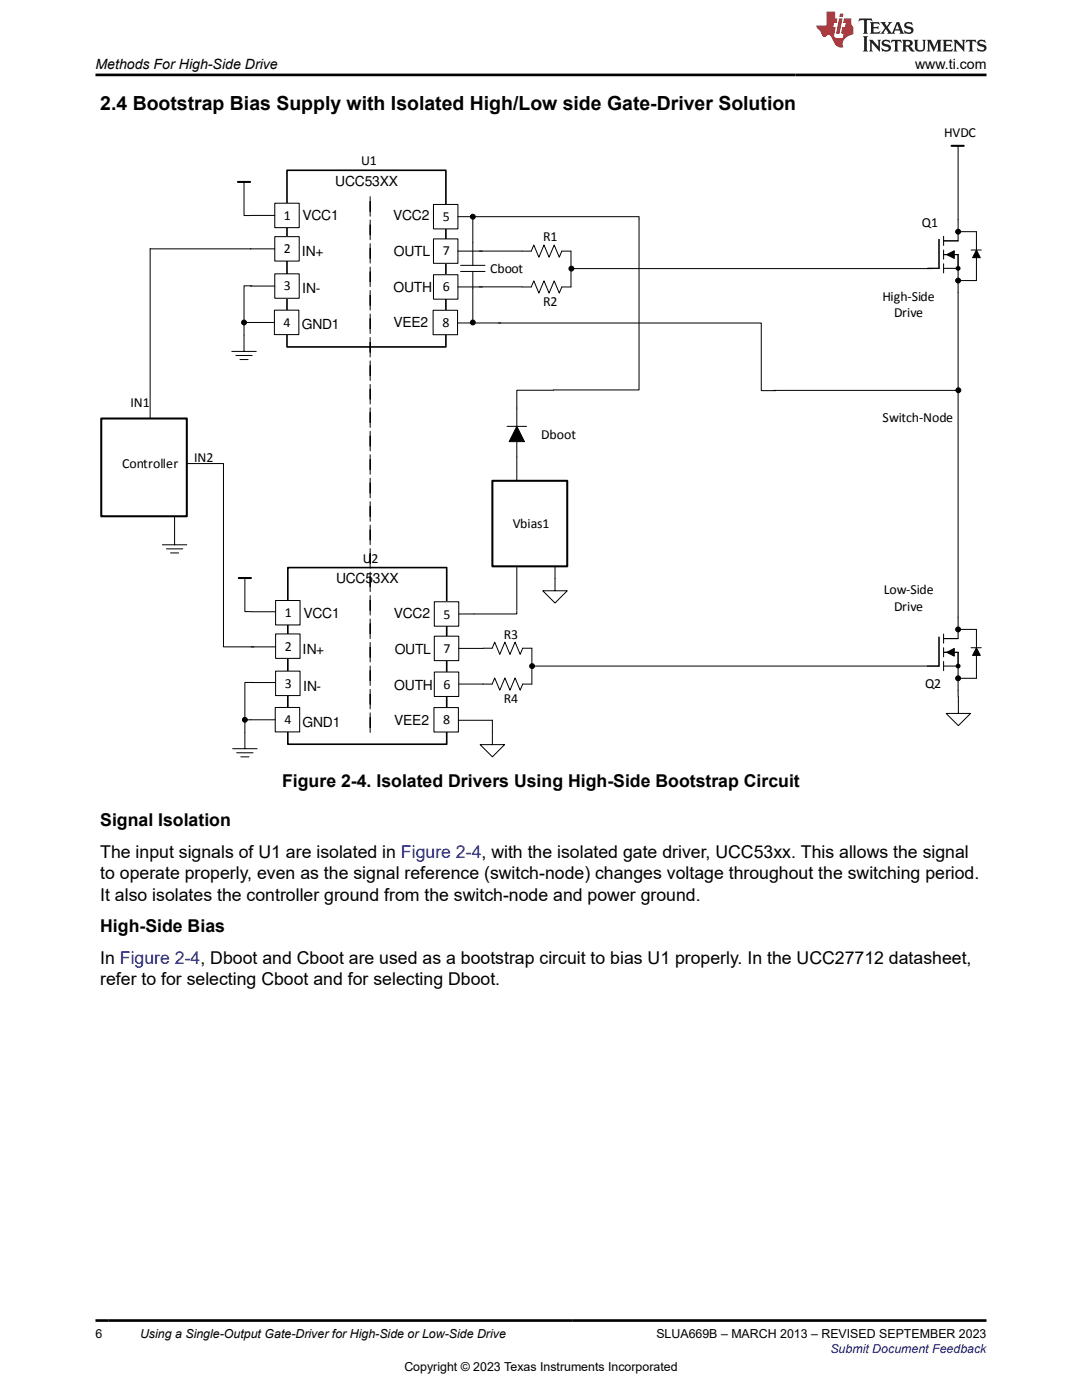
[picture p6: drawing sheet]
<svg xmlns="http://www.w3.org/2000/svg" width="216mm" height="279mm" viewBox="0 0 216 279" stroke-linecap="round" stroke-linejoin="round" font-family="sans-serif">
<path d="M20.2 83.5h17.1v19.5h-17.1zM98.2 96h15v17h-15z" fill="none" stroke="#000" stroke-width=".41"/>
<g fill="none" stroke="#000" stroke-width=".2">
<path d="M190.9 29.1h.3v19h-2.9M95.6 50.1h10.4l.5-1.2 1 2.4 1-2.4 1.1 2.4 1-2.4 1 2.4 .5-1.2h1.8v7.2h-1.8l-.5 1.2-1-2.4-1 2.4-1.1-2.4-1 2.4-1-2.4-.5 1.2h-10.4M187.4 47.8v5.8h-2.3M188.3 50.8h2.9v76.6h-2.9M188.3 47.2v1.8M188.3 49.9v1.8M188.3 52.6v1.9M188.4 53.6h2.8M188.9 50.8l1.5-.8v1.6zM191.2 46.2h3.6v9.8h-3.6M193.8 49.9h2M194.8 49.9l.8 1.5h-1.5z"/>
<path d="M191.2 77.6v.3h-36.9M32.4 108.7h4.9M33.2 109.5h3.3M34 110.4h1.6M34.8 103v5.7M108.3 117.9h4.9l-2.5 2.4zM110.7 113v4.9M187.4 127.1v5.8h-2.3M188.3 130.2h2.9v12.2M188.3 126.5v1.9M188.3 129.3v1.8M188.3 132v1.8"/>
<path d="M188.4 132.9h2.8M188.9 130.2l1.5-.8v1.5zM191.2 125.6h3.6v9.8h-3.6M193.8 129.3h2M194.8 129.3l.8 1.5h-1.5zM188.8 142.4h4.9l-2.5 2.4z"/>
<circle cx="114" cy="53.6" r=".49"/>
<circle cx="191.2" cy="56" r=".49"/>
<circle cx="191.2" cy="46.2" r=".49"/>
<circle cx="56" cy="64.7" r=".49"/>
<circle cx="191.2" cy="77.9" r=".49"/>
<circle cx="191.2" cy="135.4" r=".49"/>
<circle cx="191.2" cy="125.6" r=".49"/>
</g>
<g fill="#000">
<path d="M188.9 50.8l1.5-.8v1.6zM194.8 49.9l.8 1.5h-1.5zM188.9 130.2l1.5-.8v1.5zM194.8 129.3l.8 1.5h-1.5z"/>
<circle cx="114" cy="53.6" r=".49"/>
<circle cx="191.2" cy="53.6" r=".49"/>
<circle cx="191.2" cy="56" r=".49"/>
<circle cx="191.2" cy="46.2" r=".49"/>
<circle cx="56" cy="64.7" r=".49"/>
<circle cx="191.2" cy="77.9" r=".49"/>
<circle cx="191.2" cy="135.4" r=".49"/>
<circle cx="191.2" cy="132.9" r=".49"/>
<circle cx="191.2" cy="125.6" r=".49"/>
</g>
<path d="M57.3 34h31.7v35.2h-31.7z" fill="none" stroke="#000" stroke-width=".33"/>
<path d="M54.8 40.6h4.9v4.8h-4.9z" fill-rule="evenodd" fill="#fff"/>
<path d="M54.8 40.6h4.9v4.8h-4.9z" fill="none" stroke="#000" stroke-width=".2"/>
<path d="M54.8 47.2h4.9v4.9h-4.9z" fill-rule="evenodd" fill="#fff"/>
<path d="M54.8 47.2h4.9v4.9h-4.9z" fill="none" stroke="#000" stroke-width=".2"/>
<path d="M54.8 54.6h4.9v4.9h-4.9z" fill-rule="evenodd" fill="#fff"/>
<path d="M54.8 54.6h4.9v4.9h-4.9z" fill="none" stroke="#000" stroke-width=".2"/>
<path d="M54.8 61.9h4.8v4.9h-4.8z" fill-rule="evenodd" fill="#fff"/>
<path d="M49.9 43h4.9M49.9 57.1h4.9M49.9 49.7h4.9M54.8 61.9h4.8v4.9h-4.8z" fill="none" stroke="#000" stroke-width=".2"/>
<path d="M86.5 40.8h4.9v4.9h-4.9z" fill-rule="evenodd" fill="#fff"/>
<path d="M86.5 40.8h4.9v4.9h-4.9z" fill="none" stroke="#000" stroke-width=".2"/>
<path d="M86.5 47.7h4.9v4.9h-4.9z" fill-rule="evenodd" fill="#fff"/>
<path d="M86.5 47.7h4.9v4.9h-4.9z" fill="none" stroke="#000" stroke-width=".2"/>
<path d="M86.5 54.8h4.9v4.9h-4.9z" fill-rule="evenodd" fill="#fff"/>
<path d="M86.5 54.8h4.9v4.9h-4.9z" fill="none" stroke="#000" stroke-width=".2"/>
<path d="M86.4 61.9h4.9v4.9h-4.9z" fill-rule="evenodd" fill="#fff"/>
<g fill="none" stroke="#000" stroke-width=".2">
<path d="M48.7 36.3v6.7h1.2M30 49.6v33.8M30 49.7h20.1M50.3 57h-1.6v7.4h6.1M91.4 43.2h36.1M91.4 57.3h4.9M91.4 50.1h4.9M91.9 53h4.9M91.9 54.2h4.9M94.3 43.2v9.8M94.3 54.2v10.2M114 53.6h72"/>
<path d="M127.5 43.3v34.5h-17.1M46.3 70.1h4.8M47.1 70.9h3.2M47.9 71.8h1.6M48.7 64.4v5.7M86.4 61.9h4.9v4.9h-4.9zM91.3 64.5h8.6M99.5 64.5h52.4v13.5h2.9M110.4 77.9h-7.3v17.9M37.3 92.5h7.3v36.6h6.1M101.2 85.1h3.9M103.1 85.1l1.5 3h-3z"/>
<circle cx="94.3" cy="43.2" r=".49"/>
<circle cx="48.7" cy="64.4" r=".49"/>
<circle cx="94.3" cy="64.4" r=".49"/>
<circle cx="56.2" cy="144" r=".49"/>
</g>
<path d="M47.5 36.3h2.4M189.9 29.1h2.4" fill="none" stroke="#000" stroke-width=".41"/>
<g fill="#000">
<path d="M103.1 85.1l1.5 3h-3z" fill-rule="evenodd"/>
<circle cx="94.3" cy="43.2" r=".49"/>
<circle cx="48.7" cy="64.4" r=".49"/>
<circle cx="94.3" cy="64.4" r=".49"/>
<circle cx="56.2" cy="144" r=".49"/>
</g>
<path d="M57.4 113.3h31.7v35.2h-31.7z" fill="none" stroke="#000" stroke-width=".33"/>
<path d="M55 119.8h4.9v4.9h-4.9z" fill-rule="evenodd" fill="#fff"/>
<path d="M55 119.8h4.9v4.9h-4.9z" fill="none" stroke="#000" stroke-width=".2"/>
<path d="M55 126.5h4.9v4.9h-4.9z" fill-rule="evenodd" fill="#fff"/>
<path d="M55 126.5h4.9v4.9h-4.9z" fill="none" stroke="#000" stroke-width=".2"/>
<path d="M55 133.9h4.9v4.9h-4.9z" fill-rule="evenodd" fill="#fff"/>
<path d="M55 133.9h4.9v4.9h-4.9z" fill="none" stroke="#000" stroke-width=".2"/>
<path d="M54.9 141.2h4.9v4.9h-4.9z" fill-rule="evenodd" fill="#fff"/>
<path d="M50.1 122.1h4.9M50.1 136.2h4.9M50.1 129.1h4.9M54.9 141.2h4.9v4.9h-4.9z" fill="none" stroke="#000" stroke-width=".2"/>
<path d="M86.7 120.1h4.8v4.9h-4.8z" fill-rule="evenodd" fill="#fff"/>
<path d="M86.7 120.1h4.8v4.9h-4.8z" fill="none" stroke="#000" stroke-width=".2"/>
<path d="M86.7 127h4.8v4.8h-4.8z" fill-rule="evenodd" fill="#fff"/>
<path d="M86.7 127h4.8v4.8h-4.8z" fill="none" stroke="#000" stroke-width=".2"/>
<path d="M86.7 134.1h4.8v4.9h-4.8z" fill-rule="evenodd" fill="#fff"/>
<path d="M86.7 134.1h4.8v4.9h-4.8z" fill="none" stroke="#000" stroke-width=".2"/>
<path d="M86.6 141.2h4.9v4.9h-4.9z" fill-rule="evenodd" fill="#fff"/>
<g fill="none" stroke="#000" stroke-width=".2">
<path d="M48.9 115.4v6.7h1.2M103.1 113.2v8.6M50.4 136.2h-1.5v7.6M91.5 129.4h4.9M96.4 129.4h1.8l.5-1.3 1 2.5 1-2.5 1.1 2.5 1-2.5 1 2.5 .5-1.2h1.8v7.1h-1.8l-.5 1.2-1-2.4-1 2.4-1.1-2.4-1 2.4-1-2.4-.5 1.2h-6.7M103.1 121.9v.6h-11.6M106.2 132.9h78.9M46.4 149.4h4.9M47.2 150.2h3.3M48 151h1.7M48.9 143.6h6M48.9 143.7v5.7"/>
<path d="M86.6 141.2h4.9v4.9h-4.9zM91.5 143.7h6.7M95.8 148.6h4.9l-2.5 2.4zM98.2 143.7v4.9"/>
<circle cx="106.2" cy="132.9" r=".49"/>
<circle cx="48.9" cy="143.6" r=".49"/>
</g>
<path d="M47.6 115.4h2.5" fill="none" stroke="#000" stroke-width=".41"/>
<g fill="#000">
<circle cx="106.2" cy="132.9" r=".49"/>
<circle cx="48.9" cy="143.6" r=".49"/>
</g>
<path d="M73.9 38.9v107.3z" fill="none" stroke="#000" stroke-width=".2" stroke-dasharray="2.9 1.8"/>
<path d="M171.5 3.7l-.2 .6 .5-.3h.6v.2v2.2l-.2 .3h1l-.2-.3v-2.2v-.2h.5l.5 .3-.1-.6zM173.6 4.4l.2 .4v1.6l-.2 .3h1.9l.1-.6a1.08 1.08 0 0 1-1.3 .2v-.6h.6l.4 .1v-.6l-.4 .2h-.6v-.6l.2-.1a1 1 0 0 1 1 .3l-.1-.6zM175.7 4.4l.9 1.2-1 1.1h.9l-.2-.2 .5-.7 .4 .7-.2 .2h1.6l-.2-.2 .2-.4h.9l.1 .4-.1 .2h.9l-.2-.3-.8-2h-.5l-.9 2.2-.9-1.1 .9-1.1h-.8l.2 .2-.4 .7-.4-.7 .2-.2zM179 4.8l.4 1h-.7zM180.7 4.6a.65 .65 0 0 0-.2 .7 .65 .65 0 0 0 .6 .4l.6 .2 .1 .2a.79 .79 0 0 1-.7 .4 .79 .79 0 0 1-.7-.5l.1 .7 .2-.1a.93 .93 0 0 0 1.1 .1 .93 .93 0 0 0 .4-.9 1.46 1.46 0 0 0-1.2-.6l-.1-.4a1.09 1.09 0 0 1 1.2 .2l-.2-.6-.1 .1-.5-.1zM172.2 7.2l.2 .4v2.3l-.2 .4h1l-.2-.4v-2.3l.2-.4zM173.4 7.9l.2 .4v1.6l-.2 .4h.8l-.3-.4 .1-1.4 1.6 1.8v-2l.2-.4h-.7l.1 .3 .1 1.1-1.2-1.4zM176.2 8.1a.65 .65 0 0 0-.2 .7 .65 .65 0 0 0 .6 .4l.6 .2 .1 .3a.79 .79 0 0 1-.7 .3 .79 .79 0 0 1-.7-.5l.1 .8 .2-.1a.93 .93 0 0 0 1.1 0 .93 .93 0 0 0 .4-.9 1.46 1.46 0 0 0-1.2-.6l-.1-.4a1.09 1.09 0 0 1 1.2 .2l-.1-.6-.2 .1-.5-.1zM177.9 7.9l-.1 .7a.63 .63 0 0 1 .8-.4v1.7l-.3 .4h1l-.2-.4v-1.7a.66 .66 0 0 1 .8 .4l-.1-.7zM180 7.9l.2 .4v1.6l-.2 .4h1l-.2-.2-.1-.8 .5 .1 .1 .1a.79 .79 0 0 0 1.2 .7l-1-1a.61 .61 0 0 0 .6-.6 .61 .61 0 0 0-.5-.6zM180.8 8.3l.1-.1a.47 .47 0 0 1 .5 .1 .47 .47 0 0 1 .1 .5l-.1 .2h-.7zM182.3 7.9l.2 .3a2.27 2.27 0 0 0 .4 1.9 1.04 1.04 0 0 0 1.7-.6v-1.3l.2-.3h-.8l.2 .4v1.2a.6 .6 0 0 1-.6 .5 .6 .6 0 0 1-.6-.5v-1.2l.3-.4zM184.9 7.9l.2 .4v1.6l-.2 .4h.8l-.3-.4v-1.5l.9 1.9 .9-1.9v1.5l-.3 .4h1l-.2-.4v-1.6l.2-.4h-.8l-.7 1.6-.6-1.6zM188.1 7.9l.2 .4v1.6l-.2 .4h1.9l.1-.6a1.09 1.09 0 0 1-1.3 .1v-.6h.6l.4 .2v-.7l-.4 .2h-.6v-.5l.2-.2a1.01 1.01 0 0 1 1 .3l-.1-.6zM190.2 7.9l.3 .4v1.6l-.3 .4h.8l-.2-.4v-1.4l1.6 1.8v-2l.2-.4h-.7l.2 .3v1.1l-1.2-1.4zM192.8 7.9l-.1 .7a.63 .63 0 0 1 .8-.4v1.7l-.3 .4h1l-.2-.4v-1.7a.66 .66 0 0 1 .8 .4l-.1-.7zM195.2 8.1a.65 .65 0 0 0-.2 .7 .65 .65 0 0 0 .6 .4l.6 .2 .2 .3a.79 .79 0 0 1-.7 .3 .79 .79 0 0 1-.7-.5l.1 .8 .2-.1a.93 .93 0 0 0 1 0 .93 .93 0 0 0 .5-.9 1.46 1.46 0 0 0-1.3-.6v-.4a1.09 1.09 0 0 1 1.2 .2l-.2-.6-.2 .1-.5-.1z" fill="#231f20"/>
<path d="M164.9 2.3v2.8h-2l.1 .4 .8 .9a.95 .95 0 0 0 1 .9 .59 .59 0 0 1 .5-.3 .59 .59 0 0 1 .5 .3l.4 .8a1.59 1.59 0 0 0 2.1 1.3 1.61 1.61 0 0 1 1-2.2l1-.4-.1-1.4a1.59 1.59 0 0 1-.3-1.7h-1.5l-.2 .9h.6l-.2 .8h-.5l-.2 1v.3h.4l-.1 .9h-.7a.73 .73 0 0 1-1-.6l.3-1.6h-.5l.1-.8h.5l.2-.9h-.5v-1.4zM167.4 3.7l-.6 3h.7l.6-3zM167.6 2.7l-.1 .7h.7l.1-.7z" fill="#ed1c24"/>
<path d="M19 15h177.8M19 263.5h177.8" fill="none" stroke="#000" stroke-width=".53"/>
<text font-size="3.9" x="20" y="22">2.4 Bootstrap Bias Supply with Isolated High/Low side Gate-Driver Solution</text>
<g font-size="3.5">
<text x="56.3" y="157.2">Figure 2-4. Isolated Drivers Using High-Side Bootstrap Circuit</text>
<text x="20" y="164.9">Signal Isolation</text>
<text x="20" y="171.3">The input signals of U1 are isolated in Figure 2-4, with the isolated gate driver, UCC53xx. This allows the signal</text>
<text x="20" y="175.5">to operate properly, even as the signal reference (switch-node) changes voltage throughout the switching period.</text>
<text x="20" y="179.7">It also isolates the controller ground from the switch-node and power ground.</text>
<text x="20" y="186.1">High-Side Bias</text>
<text x="20" y="192.4">In Figure 2-4, Dboot and Cboot are used as a bootstrap circuit to bias U1 properly. In the UCC27712 datasheet,</text>
<text x="20" y="196.7">refer to for selecting Cboot and for selecting Dboot.</text>
</g>
<g font-size="2.8">
<text x="19" y="13.8">Methods For High-Side Drive</text>
<text x="182.6" y="13.8">www.ti.com</text>
<text x="188.4" y="27.4">HVDC</text>
<text x="72.1" y="33">U1</text>
<text x="66.9" y="37.1">UCC53XX</text>
<text x="56.7" y="43.8">1</text>
<text x="60.4" y="44">VCC1</text>
<text x="78.4" y="43.9">VCC2</text>
<text x="88.4" y="44.1">5</text>
<text x="184" y="45.4">Q1</text>
<text x="56.7" y="50.5">2</text>
<text x="60.2" y="51.2">IN+</text>
<text x="78.6" y="51.2">OUTL</text>
<text x="88.4" y="51">7</text>
<text x="108.4" y="48.1">R1</text>
<text x="56.7" y="57.9">3</text>
<text x="60.3" y="58.5">IN-</text>
<text x="78.5" y="58.3">OUTH</text>
<text x="88.4" y="58.1">6</text>
<text x="97.8" y="54.6">Cboot</text>
<text x="56.6" y="65.2">4</text>
<text x="60.2" y="65.6">GND1</text>
<text x="78.5" y="65.3">VEE2</text>
<text x="88.3" y="65.2">8</text>
<text x="108.4" y="61">R2</text>
<text x="176.1" y="60">High-Side</text>
<text x="178.4" y="63.3">Drive</text>
<text x="26.1" y="81.2">IN1</text>
<text x="108" y="87.6">Dboot</text>
<text x="176.1" y="84.2">Switch-Node</text>
<text x="24.4" y="93.4">Controller</text>
<text x="38.7" y="92.2">IN2</text>
<text x="102.3" y="105.4">Vbias1</text>
<text x="72.4" y="112.3">U2</text>
<text x="67.1" y="116.4">UCC53XX</text>
<text x="176.3" y="118.6">Low-Side</text>
<text x="56.8" y="123.2">1</text>
<text x="60.5" y="123.3">VCC1</text>
<text x="78.6" y="123.3">VCC2</text>
<text x="88.5" y="123.4">5</text>
<text x="178.4" y="121.9">Drive</text>
<text x="56.8" y="129.9">2</text>
<text x="60.4" y="130.5">IN+</text>
<text x="78.8" y="130.5">OUTL</text>
<text x="88.5" y="130.3">7</text>
<text x="100.6" y="127.4">R3</text>
<text x="56.8" y="137.3">3</text>
<text x="60.5" y="137.8">IN-</text>
<text x="78.7" y="137.7">OUTH</text>
<text x="88.5" y="137.5">6</text>
<text x="184.6" y="137.3">Q2</text>
<text x="100.6" y="140.3">R4</text>
<text x="56.8" y="144.6">4</text>
<text x="60.4" y="145">GND1</text>
<text x="78.7" y="144.6">VEE2</text>
<text x="88.4" y="144.6">8</text>
</g>
<g font-size="2.5">
<text x="19" y="267.1">6</text>
<text x="27.9" y="267.1">Using a Single-Output Gate-Driver for High-Side or Low-Side Drive</text>
<text x="131" y="267.1">SLUA669B – MARCH 2013 – REVISED SEPTEMBER 2023</text>
<text x="80.7" y="273.5">Copyright © 2023 Texas Instruments Incorporated</text>
</g>
<text font-size="2.5" fill="#00f" x="165.7" y="270">Submit Document Feedback</text>
</svg>
